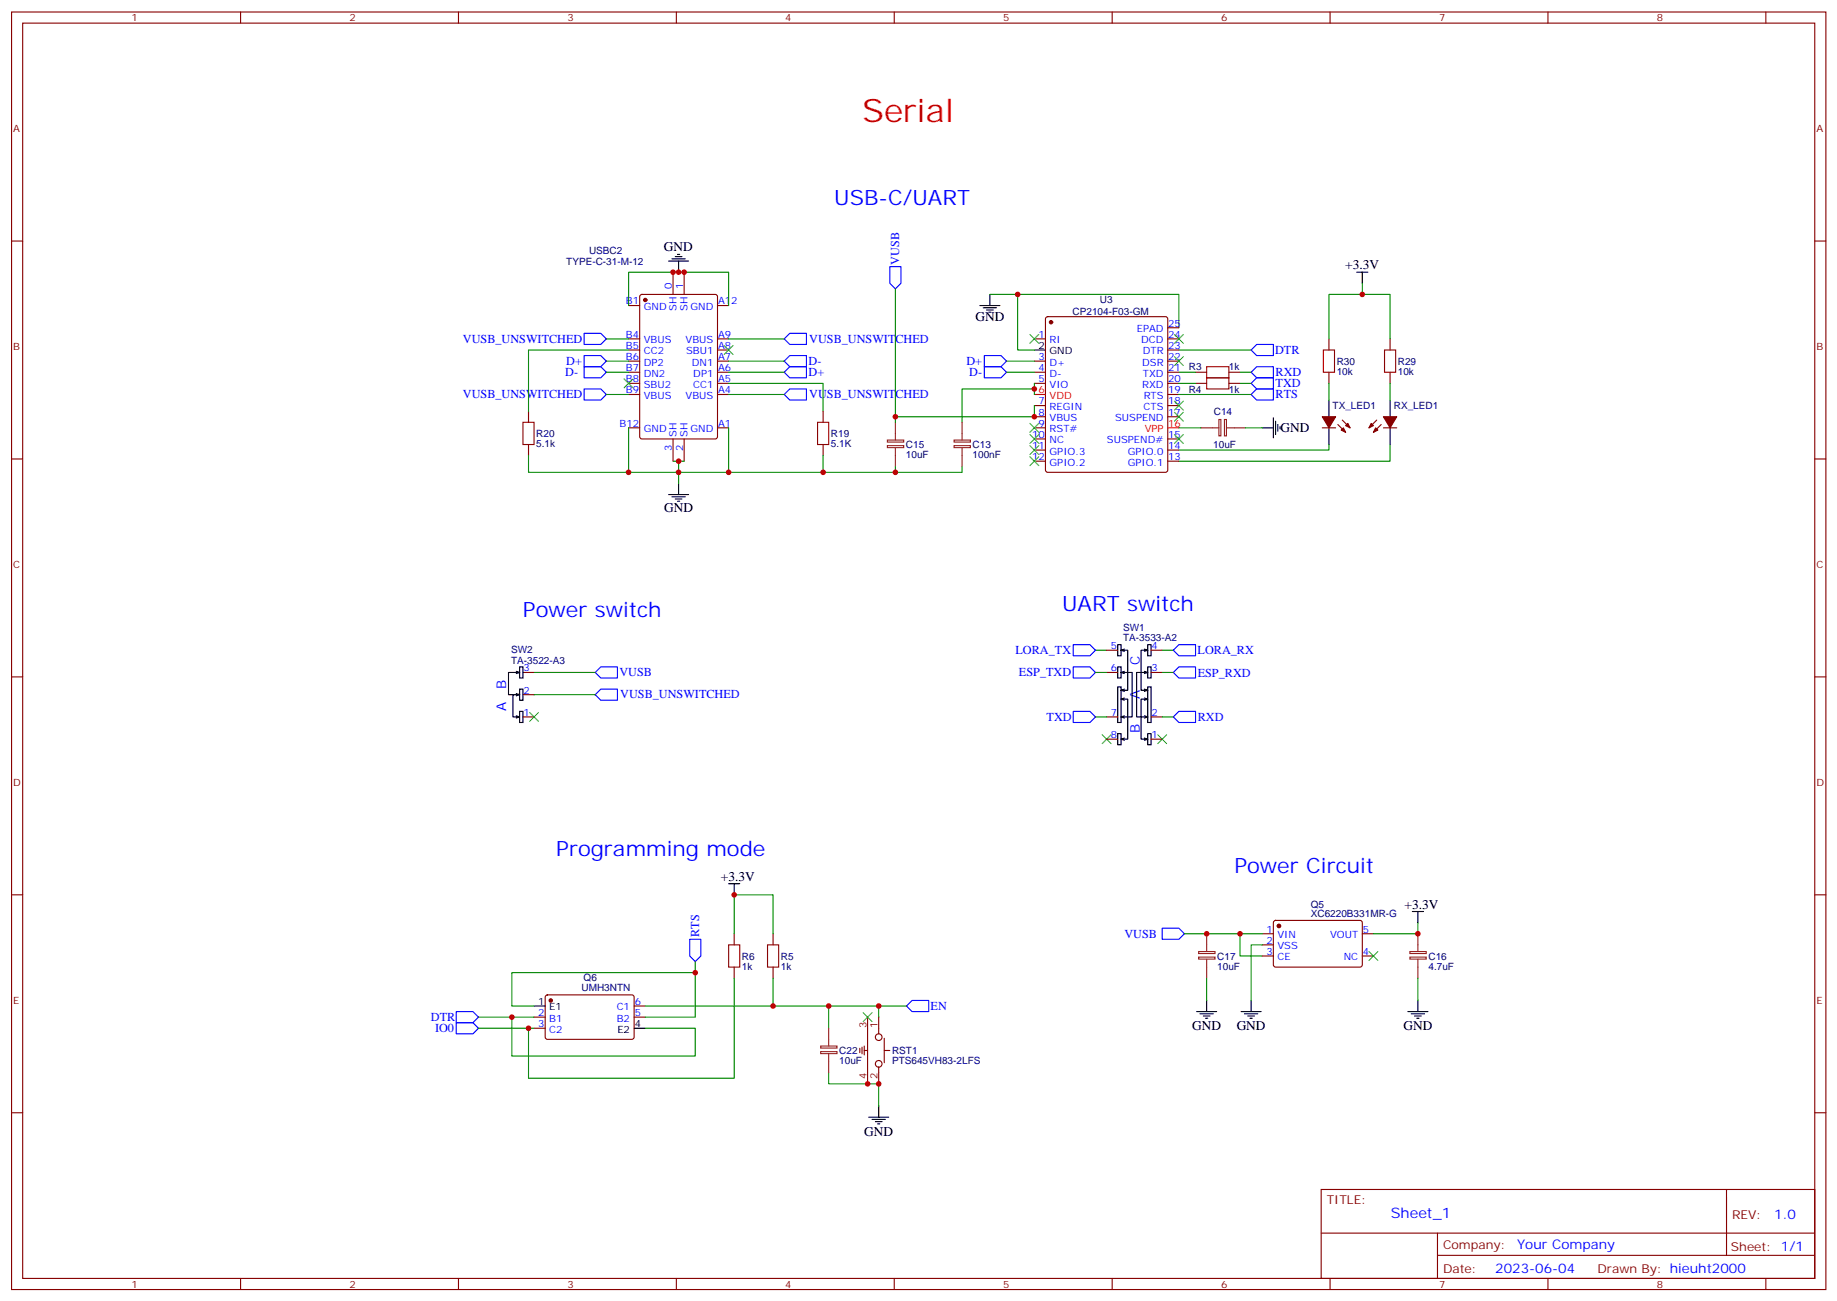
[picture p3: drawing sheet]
<svg xmlns="http://www.w3.org/2000/svg" width="583mm" height="413mm" viewBox="0 0 583 413" stroke-linecap="round" stroke-linejoin="round" font-family="sans-serif">
<g fill="none" stroke="#870000" stroke-width=".35">
<path d="M3.7 3.8h575.7v405.4h-575.7zM7.2 7.3h568.7v398.3h-568.7zM76.3 3.8v3.5M145.5 3.8v3.5M214.6 3.8v3.5M283.8 3.8v3.5M352.9 3.8v3.5M422.1 3.8v3.5M491.2 3.8v3.5M560.4 3.8v3.5M3.7 76.5h3.5M575.9 76.5h3.5"/>
<path d="M199.5 96.9h3.5M203.2 93.6l.5-.2h23.3l.6 .4 .1 44.8-.5 .6-23.5 .1-.7-.5v-44.7zM213.6 86.4v7M217.1 86.4v7M227.7 96.9h3.5M199.5 107.5h3.5M199.5 114.6h3.5M199.5 118.1h3.5M199.5 111.1h3.5M227.7 107.5h3.5M227.7 114.6h3.5M227.7 118.1h3.5"/>
<path d="M227.7 111.1h3.5M328.2 107.5h3.6M328.2 114.6h3.6M328.2 118.1h3.6M332 100.7l.5-.2h37.4l.5 .2 .2 .5v48l-.3 .5-.4 .2h-37.4l-.5-.3-.2-.4v-48zM370.6 107.5h3.5M370.6 114.6h3.5M370.6 118.1h3.5M370.6 111.1h3.5M370.6 104h3.5M379.4 118.1h3.5M390 118.1h3.5"/>
<path d="M421.7 107.5v3.6M421.7 118.1v3.5M441.1 107.5v3.6M441.1 118.1v3.5M167.7 130.5v3.5M199.5 135.7h3.5M199.5 121.6h3.5M199.5 125.2h3.5M213.6 139.3v7M217.1 139.3v7M227.7 135.7h3.5M227.7 121.6h3.5"/>
<path d="M227.7 125.2h3.5M261.2 130.5v3.5M328.2 135.7h3.6M328.2 121.6h3.6M328.2 128.7h3.6M328.2 132.2h3.6M328.2 139.3h3.6M370.6 121.6h3.5M370.6 128.7h3.5M370.6 132.2h3.5M370.6 139.3h3.5M370.6 125.2h3.5"/>
<path d="M379.4 121.6h3.5M390 121.6h3.5M419.6 135.7h4.2M424.5 134.7l2.5 2.5M425.9 133.3l2.5 2.4M436.9 133.3l-2.5 2.4M438.3 134.7l-2.5 2.5M439 135.7h4.2M3.7 145.6h3.5M167.7 141v3.6M261.2 141v3.6M328.2 142.8h3.6"/>
<path d="M328.2 146.3h3.6M370.6 142.8h3.5M370.6 146.3h3.5M575.9 145.6h3.5M3.7 214.8h3.5M165.9 213.4h3.6M351.2 213.4h3.5M351.2 206.3h3.5M365.3 213.4h3.5M365.3 206.3h3.5M575.9 214.8h3.5M165.9 227.5h3.6"/>
<path d="M165.9 220.4h3.6M351.2 234.5h3.5M351.2 227.5h3.5M365.3 234.5h3.5M365.3 227.5h3.5M3.7 283.9h3.5M233 296.3v3.5M245.3 296.3v3.5M400.5 296.3h3.6M400.5 299.8h3.6M404.3 292.2l.5-.2 27.1 .1 .4 .6-.1 13.7-.6 .4h-27.1l-.4-.7v-13.4zM432.3 296.3h3.5"/>
<path d="M575.9 283.9h3.5M173.2 315.9l.5-.2h27.1l.4 .7v12.9l-.7 .5-27.1-.1-.4-.6v-12.7zM201.2 319.2h3.6M233 306.8v3.6M245.3 306.8v3.6M400.5 303.3h3.6M432.3 303.3h3.5M169.5 322.7h3.5M169.5 326.2h3.5M201.2 322.7h3.6M272.8 332.6v1.4M273.5 332.2v2.2"/>
<path d="M274.2 331.9v2.8M274.2 333.3h1.1M275.3 322.7v21.2M278.8 322.7v5.3M278.8 338.6v5.3M280.6 333.3h1.8M280.6 329.4v7.8M3.7 353.1h3.5M575.9 353.1h3.5M419.2 377.4h156.7v28.2h-156.7zM547.9 377.4v20.9M419.3 391.2h156.4"/>
<path d="M456.2 398.3h119.5M456.2 391.2v14.2M76.3 405.6v3.6M145.5 405.6v3.6M214.6 405.6v3.6M283.8 405.6v3.6M352.9 405.6v3.6M422.1 405.6v3.6M491.2 405.6v3.6M560.4 405.6v3.6"/>
<circle cx="278.8" cy="337.5" r="1.06"/>
<circle cx="278.8" cy="329.1" r="1.06"/>
</g>
<g fill="none" stroke="#008700" stroke-width=".35">
<path d="M199.5 96.9v-10.5h31.7v10.5M284.1 91.7v40.5M314.1 93.4h8.8v17.7h5.3M322.9 93.4h51.2v10.6M432.3 89.9v3.5h-10.6v14.1M432.3 93.4h8.8v14.1M192.4 118.1h7.1M192.4 107.5h7.1M192.4 114.6h7.1M199.5 111.1h-31.8v19.4M231.2 118.1h17.6M231.2 107.5h17.6"/>
<path d="M231.2 114.6h17.6M319.4 118.1h8.8M319.4 114.6h8.8M374.1 111.1h22.9M374.1 118.1h5.3M393.5 118.1h3.5M192.4 125.2h7.1M199.5 135.7v14.2h31.7v-14.2M231.2 121.6h30v8.9M231.2 125.2h17.6M328.2 123.4h-22.9v10.6M328.2 128.7v3.5h-44.1v1.8"/>
<path d="M328.2 121.6v3.6M374.1 121.6h5.3M374.1 125.2h22.9M374.1 135.7h7M393.5 121.6h3.5M395.3 135.7h5.2M421.7 121.6v5.3M441.1 121.6v5.3M167.7 144.6v5.3h31.8M213.6 146.3h3.5M215.3 146.3v7.1M261.2 144.6v5.3h-30"/>
<path d="M284.1 148.1v1.8h-22.9M305.3 148.1v1.8h-21.2M421.7 141v1.8h-47.6M441.1 141v5.3h-67M169.5 213.4h19.4M347.6 206.3h3.6M347.6 213.4h3.6M368.8 206.3h3.5M368.8 213.4h3.5M169.5 220.4h19.4M347.6 227.5h3.6M368.8 227.5h3.5"/>
<path d="M233 296.3v-12.4h12.3v12.4M375.8 296.3h24.7M393.5 296.3v7h7M400.5 299.8h-3.5v17.6M449.9 292.7v3.6h-14.1M204.8 319.2h82.9M220.6 305.1v17.6h-15.8M220.6 308.6h-58.2v10.6h7.1M233 310.4v31.7h-65.3v-15.9M245.3 310.4v8.8M263 319.2v7M278.8 319.2v3.5"/>
<path d="M382.9 310.4v7M449.9 310.4v7M151.8 322.7h17.7M151.8 326.2h17.7M162.4 322.7v12.4h58.2v-8.9h-15.8M263 340.4v3.5h15.8v7"/>
</g>
<g fill="none" stroke="#000" stroke-width=".35">
<path d="M212.2 82.8h6.3M213.2 82.1h4.3M214.3 81.4h2.1M215 80.7h.7M215.3 82.8v3.6M310.9 96.9h6.4M312 97.6h4.2M313.1 98.4h2.1M313.8 99.1h.7M314.1 93.4v3.5M430.5 86.4h3.6M432.3 86.4v3.5"/>
<path d="M328.2 111.1h3.6M400.5 135.7h3.6M404.1 132.6v6.3M404.8 133.6v4.3M405.5 134.7v2.1M406.2 135.4v.7M421.7 126.9v5.3M421.7 135.7v5.3M441.1 126.9v5.3M441.1 135.7v5.3M212.2 156.9h6.3M213.2 157.6h4.3"/>
<path d="M214.3 158.3h2.1M215 159h.7M215.3 153.4v3.5M163.8 213l1.1 .4M164.9 218.7h1v3.5h-1zM164.9 211.6h1v3.5h-1zM164.9 213.4h-3.5v7h1.7M164.9 213.4l-1.1 .3M354.7 204.5h1v3.6h-1zM354.7 211.6h1v3.5h-1zM354.7 217.9h1v11.3h-1zM355.7 213.4h3.6v14.1h-3.6"/>
<path d="M355.7 206.3h2.2v12.7h-2.2M355.7 219l1.1 .4M355.7 213.4l1.1 .3M355.7 206.3l1.1 .4M356.8 218.7l-1.1 .3M356.8 213l-1.1 .4M356.8 206l-1.1 .3M363.1 218.7l1.1 .3M363.1 213l1.1 .4M363.1 206l1.1 .3M364.2 204.5h1.1v3.6h-1.1zM364.2 211.6h1.1v3.5h-1.1z"/>
<path d="M364.2 217.9h1.1v11.3h-1.1zM364.2 206.3h-2.1v12.7h2.1M364.2 213.4h-3.5v14.1h3.5M364.2 219l-1.1 .4M364.2 213.4l-1.1 .3M364.2 206.3l-1.1 .4M163.8 220.1l1.1 .3M163.8 227.1l1.1 .4M164.9 225.7h1v3.5h-1zM164.9 220.4h-2.1v7.1h2.1M164.9 220.4l-1.1 .4M164.9 227.5l-1.1 .3"/>
<path d="M354.7 232.8h1v3.5h-1zM355.7 221.8h2.2v12.7h-2.2M355.7 234.5l1.1 .4M355.7 227.5l1.1 .3M355.7 221.8l1.1 .4M356.8 234.2l-1.1 .3M356.8 227.1l-1.1 .4M356.8 221.5l-1.1 .3M363.1 221.5l1.1 .3M363.1 234.2l1.1 .3M363.1 227.1l1.1 .4M364.2 232.8h1.1v3.5h-1.1z"/>
<path d="M364.2 221.8h-2.1v12.7h2.1M364.2 234.5l-1.1 .4M364.2 227.5l-1.1 .3M364.2 221.8l-1.1 .4M231.2 280.4h3.5M233 280.4v3.5M448.2 289.2h3.5M449.9 289.2v3.5M169.5 319.2h3.5M382.9 317.4v3.6M397 317.4v3.6M449.9 317.4v3.6"/>
<path d="M201.2 326.2h3.6M379.7 321h6.4M380.8 321.7h4.2M381.8 322.4h2.2M382.6 323.1h.7M393.8 321h6.4M394.9 321.7h4.2M396 322.4h2.1M396.7 323.1h.7M446.8 321h6.3M447.8 321.7h4.2M448.9 322.4h2.1"/>
<path d="M449.6 323.1h.7M275.7 354.5h6.3M276.7 355.2h4.3M277.8 355.9h2.1M278.5 356.6h.7M278.8 350.9v3.6"/>
</g>
<g fill="#870000" stroke="#870000" stroke-width=".35">
<path d="M419.6 132.2h4.2l-2.1 3.5z"/>
<path d="M425.6 136.5l.7-.8 .7 1.5z"/>
<path d="M427 135l.7-.7 .7 1.4z"/>
<path d="M439 132.2h4.2l-2.1 3.5z"/>
<path d="M436.5 135.7l.7 .8-1.4 .7z"/>
<path d="M435.1 134.3l.7 .7-1.4 .7z"/>
<circle cx="174.8" cy="317.4" r=".53"/>
<circle cx="405.8" cy="293.8" r=".53"/>
<circle cx="333.5" cy="102.2" r=".53"/>
<circle cx="204.8" cy="95.2" r=".53"/>
</g>
<path d="M382.9 116.3h7.1v3.6h-7.1zM382.9 119.9h7.1v3.5h-7.1zM419.9 111.1h3.6v7h-3.6zM439.3 111.1h3.6v7h-3.6zM165.9 134h3.6v7h-3.6zM259.4 134h3.6v7h-3.6zM231.2 299.8h3.5v7h-3.5zM243.6 299.8h3.5v7h-3.5z" fill="none" stroke="#a10000" stroke-width=".35"/>
<g fill="none" stroke="#3c3" stroke-width=".35">
<path d="M229.8 109.6l2.8 2.9M232.6 109.6l-2.8 2.9M326.8 106.1l2.8 2.8M329.6 106.1l-2.8 2.8M372.7 106.1l2.8 2.8M372.7 113.2l2.8 2.8M375.5 106.1l-2.8 2.8M375.5 113.2l-2.8 2.8M198 120.2l2.9 2.8M200.9 120.2l-2.9 2.8M326.8 134.3l2.8 2.9M326.8 137.9l2.8 2.8"/>
<path d="M329.6 134.3l-2.8 2.9M329.6 137.9l-2.8 2.8M372.7 127.3l2.8 2.8M372.7 130.8l2.8 2.8M372.7 137.9l2.8 2.8M375.5 127.3l-2.8 2.8M375.5 130.8l-2.8 2.8M375.5 137.9l-2.8 2.8M326.8 141.4l2.8 2.8M326.8 144.9l2.8 2.8M329.6 141.4l-2.8 2.8M329.6 144.9l-2.8 2.8"/>
<path d="M168.1 226.1l2.8 2.8M170.9 226.1l-2.8 2.8M349.7 233.1l2.9 2.8M352.6 233.1l-2.9 2.8M367.4 233.1l2.8 2.8M370.2 233.1l-2.8 2.8M434.4 301.9l2.8 2.8M437.2 301.9l-2.8 2.8M273.9 321.3l2.8 2.8M276.7 321.3l-2.8 2.8"/>
</g>
<g fill="none" stroke="#00f" stroke-width=".35">
<path d="M282.4 84.6h3.5v5.3l-1.8 1.8-1.7-1.8zM185.3 105.8h5.3l1.8 1.7-1.8 1.8h-5.3zM185.3 112.8h5.3l1.8 1.8-1.8 1.7h-5.3zM185.3 116.3h5.3l1.8 1.8-1.8 1.8h-5.3zM248.8 118.1l1.8-1.8h5.3v3.6h-5.3zM250.6 105.8h5.3v3.5h-5.3l-1.8-1.8zM250.6 112.8h5.3v3.5h-5.3l-1.8-1.7zM312.3 112.8h5.3l1.8 1.8-1.8 1.7h-5.3zM312.3 116.3h5.3l1.8 1.8-1.8 1.8h-5.3zM397 111.1l1.8-1.8h5.3v3.5h-5.3zM397 118.1l1.8-1.8h5.3v3.6h-5.3zM185.3 123.4h5.3l1.8 1.8-1.8 1.7h-5.3z"/>
<path d="M248.8 125.2l1.8-1.8h5.3v3.5h-5.3zM397 121.6l1.8-1.7h5.3v3.5h-5.3zM397 125.2l1.8-1.8h5.3v3.5h-5.3zM188.9 213.4l1.7-1.8h5.3v3.5h-5.3zM340.6 204.5h5.3l1.7 1.8-1.7 1.8h-5.3zM340.6 211.6h5.3l1.7 1.8-1.7 1.7h-5.3zM372.3 206.3l1.8-1.8h5.3v3.6h-5.3zM372.3 213.4l1.8-1.8h5.3v3.5h-5.3zM188.9 220.4l1.7-1.7h5.3v3.5h-5.3zM340.6 225.7h5.3l1.7 1.8-1.7 1.7h-5.3zM372.3 227.5l1.8-1.8h5.3v3.5h-5.3zM218.9 298h3.5v5.3l-1.8 1.8-1.7-1.8z"/>
<path d="M368.8 294.5h5.3l1.7 1.8-1.7 1.7h-5.3zM289.4 317.4h5.3v3.6h-5.3l-1.7-1.8zM144.8 321h5.3l1.7 1.7-1.7 1.8h-5.3zM144.8 324.5h5.3l1.7 1.7-1.7 1.8h-5.3z"/>
</g>
<g fill="none" stroke="#8c2424" stroke-width=".35">
<path d="M281.6 139.6h5.2v.7h-5.2zM284.1 134v5.6M302.8 139.6h5.1v.7h-5.1zM305.3 134v5.6M381.1 135.7h5.7M386.8 133.1h.6v5.2h-.6zM388.5 133.1h.7v5.2h-.7zM389.3 135.7h6M281.6 141.4h5.2v.6h-5.2zM284.1 142.1v6M302.8 141.4h5.1v.6h-5.1zM305.3 142.1v6"/>
<path d="M382.9 296.3v5.6M449.9 296.3v5.6M380.4 303.7h5.2v.6h-5.2zM380.4 301.9h5.2v.6h-5.2zM382.9 304.4v6M447.4 303.7h5.2v.6h-5.2zM447.4 301.9h5.2v.6h-5.2zM449.9 304.4v6M260.4 333.7h5.2v.6h-5.2zM260.4 331.9h5.2v.6h-5.2zM263 326.2v5.7M263 334.4v6"/>
</g>
<path d="M328.2 125.2h3.6M370.6 135.7h3.5" fill="none" stroke="#f00" stroke-width=".35"/>
<g fill="#c00">
<circle cx="432.3" cy="93.4" r=".88"/>
<circle cx="220.6" cy="308.6" r=".88"/>
<circle cx="167.7" cy="326.2" r=".88"/>
<circle cx="162.4" cy="322.7" r=".88"/>
<circle cx="245.3" cy="319.2" r=".88"/>
<circle cx="263" cy="319.2" r=".88"/>
<circle cx="233" cy="283.9" r=".88"/>
<circle cx="275.3" cy="343.9" r=".88"/>
<circle cx="278.8" cy="319.2" r=".88"/>
<circle cx="278.8" cy="343.9" r=".88"/>
<circle cx="382.9" cy="296.3" r=".88"/>
<circle cx="393.5" cy="296.3" r=".88"/>
<circle cx="449.9" cy="296.3" r=".88"/>
<circle cx="284.1" cy="132.2" r=".88"/>
<circle cx="328.2" cy="123.4" r=".88"/>
<circle cx="322.9" cy="93.4" r=".88"/>
<circle cx="328.2" cy="132.2" r=".88"/>
<circle cx="217.1" cy="86.4" r=".88"/>
<circle cx="215.3" cy="86.4" r=".88"/>
<circle cx="213.6" cy="86.4" r=".88"/>
<circle cx="215.3" cy="146.3" r=".88"/>
<circle cx="215.3" cy="149.9" r=".88"/>
<circle cx="199.5" cy="149.9" r=".88"/>
<circle cx="231.2" cy="149.9" r=".88"/>
<circle cx="261.2" cy="149.9" r=".88"/>
<circle cx="284.1" cy="149.9" r=".88"/>
</g>
<text font-size="10.2" fill="#f00" x="273.5" y="38.7">Serial</text>
<g font-size="6.7" fill="#00f">
<text x="264.7" y="65.2">USB-C/UART</text>
<text x="165.9" y="195.7">Power switch</text>
<text x="337" y="194">UART switch</text>
<text x="176.5" y="271.6">Programming mode</text>
<text x="391.7" y="276.9">Power Circuit</text>
</g>
<text font-size="4.6" fill="#00f" x="441.3" y="386.4">Sheet_1</text>
<g font-size="4.2">
<text x="210.7" y="79.5">GND</text>
<text x="426.9" y="85.3">+3.3V</text>
<text x="309.5" y="101.9">GND</text>
<text x="406.4" y="137.2">GND</text>
<text x="210.7" y="162.6">GND</text>
<text x="228.7" y="279.7">+3.3V</text>
<text x="445.7" y="288.5">+3.3V</text>
<text x="378.3" y="327">GND</text>
<text x="392.4" y="327">GND</text>
<text x="445.3" y="327">GND</text>
<text x="274.2" y="360.5">GND</text>
</g>
<g font-size="4.2" fill="#00f">
<text x="361.7" y="210.9" transform="rotate(-90 361.7 210.9)">C</text>
<text x="160.7" y="218.7" transform="rotate(-90 160.7 218.7)">B</text>
<text x="361.7" y="221.8" transform="rotate(-90 361.7 221.8)">A</text>
<text x="160.7" y="225.7" transform="rotate(-90 160.7 225.7)">A</text>
<text x="361.7" y="232.4" transform="rotate(-90 361.7 232.4)">B</text>
<text x="563" y="386.7">1.0</text>
<text x="481.4" y="396.2">Your Company</text>
<text x="474.5" y="404">2023-06-04</text>
</g>
<g font-size="3.9" fill="#00f">
<text x="285.4" y="84" transform="rotate(-90 285.4 84)">VUSB</text>
<text x="146.9" y="108.8">VUSB_UNSWITCHED</text>
<text x="256.8" y="108.7">VUSB_UNSWITCHED</text>
<text x="404.6" y="112.3">DTR</text>
<text x="179.4" y="119.4">D-</text>
<text x="179.7" y="115.9">D+</text>
<text x="256.6" y="115.8">D-</text>
<text x="256.6" y="119.3">D+</text>
<text x="306.7" y="115.8">D+</text>
<text x="307.6" y="119.3">D-</text>
<text x="404.8" y="119.3">RXD</text>
<text x="404.8" y="122.8">TXD</text>
<text x="146.9" y="126.4">VUSB_UNSWITCHED</text>
<text x="256.8" y="126.4">VUSB_UNSWITCHED</text>
<text x="404.8" y="126.4">RTS</text>
<text x="322.2" y="207.6">LORA_TX</text>
<text x="380" y="207.6">LORA_RX</text>
<text x="196.6" y="214.6">VUSB</text>
<text x="323.3" y="214.6">ESP_TXD</text>
<text x="380.1" y="214.7">ESP_RXD</text>
<text x="196.8" y="221.6">VUSB_UNSWITCHED</text>
<text x="332.1" y="228.9">TXD</text>
<text x="380.1" y="228.7">RXD</text>
<text x="221.8" y="297.3" transform="rotate(-90 221.8 297.3)">RTS</text>
<text x="356.8" y="297.6">VUSB</text>
<text x="136.7" y="324">DTR</text>
<text x="295.3" y="320.5">EN</text>
<text x="138.1" y="327.5">IO0</text>
</g>
<g font-size="3.9" fill="#800">
<text x="421" y="382">TITLE:</text>
<text x="549.6" y="386.7">REV:</text>
<text x="457.9" y="396.2">Company:</text>
<text x="549.3" y="396.8">Sheet: 1/1</text>
<text x="457.9" y="403.9">Date:</text>
<text x="506.9" y="403.9">Drawn By: hieuht2000</text>
</g>
<g font-size="3.2" fill="#800">
<text x="41.8" y="6.8">1</text>
<text x="110.9" y="6.8">2</text>
<text x="180.1" y="6.8">3</text>
<text x="249.2" y="6.8">4</text>
<text x="318.3" y="6.8">5</text>
<text x="387.5" y="6.8">6</text>
<text x="456.6" y="6.8">7</text>
<text x="525.8" y="6.8">8</text>
<text x="4.2" y="41.9">A</text>
<text x="576.4" y="41.9">A</text>
<text x="4.2" y="111.1">B</text>
<text x="576.4" y="111.1">B</text>
<text x="4.2" y="180.2">C</text>
<text x="576.4" y="180.2">C</text>
<text x="4.2" y="249.3">D</text>
<text x="576.4" y="249.3">D</text>
<text x="4.2" y="318.5">E</text>
<text x="576.4" y="318.5">E</text>
<text x="275" y="326.2" transform="rotate(-90 275 326.2)">3</text>
<text x="278.5" y="326.2" transform="rotate(-90 278.5 326.2)">1</text>
<text x="275" y="342.4" transform="rotate(-90 275 342.4)">4</text>
<text x="278.5" y="342.4" transform="rotate(-90 278.5 342.4)">2</text>
<text x="41.8" y="408.6">1</text>
<text x="110.9" y="408.6">2</text>
<text x="180.1" y="408.6">3</text>
<text x="249.2" y="408.6">4</text>
<text x="318.3" y="408.6">5</text>
<text x="387.5" y="408.6">6</text>
<text x="456.6" y="408.6">7</text>
<text x="525.8" y="408.6">8</text>
</g>
<g font-size="3.2" fill="#000080">
<text x="179.7" y="84">TYPE-C-31-M-12</text>
<text x="186.9" y="80.5">USBC2</text>
<text x="340.4" y="99.8">CP2104-F03-GM</text>
<text x="349" y="96.1">U3</text>
<text x="377.3" y="117.5">R3</text>
<text x="389.9" y="117.5">1k</text>
<text x="424.2" y="118.9">10k</text>
<text x="424.2" y="115.7">R30</text>
<text x="443.6" y="118.9">10k</text>
<text x="443.6" y="115.7">R29</text>
<text x="377.2" y="124.5">R4</text>
<text x="389.9" y="124.5">1k</text>
<text x="385.2" y="131.6">C14</text>
<text x="422.9" y="129.8">TX_LED1</text>
<text x="442.3" y="129.8">RX_LED1</text>
<text x="170.2" y="141.8">5.1k</text>
<text x="170.2" y="138.7">R20</text>
<text x="263.7" y="141.8">5.1K</text>
<text x="263.7" y="138.7">R19</text>
<text x="287.5" y="142.2">C15</text>
<text x="308.6" y="142.2">C13</text>
<text x="385" y="142.2">10uF</text>
<text x="287.5" y="145.4">10uF</text>
<text x="308.6" y="145.4">100nF</text>
<text x="356.4" y="203.5">TA-3533-A2</text>
<text x="356.4" y="200.4">SW1</text>
<text x="162.2" y="207.3">SW2</text>
<text x="162.2" y="210.5">TA-3522-A3</text>
<text x="416" y="291">XC6220B331MR-G</text>
<text x="416" y="288">Q5</text>
<text x="235.4" y="304.5">R6</text>
<text x="247.8" y="304.5">R5</text>
<text x="386.3" y="304.5">C17</text>
<text x="453.3" y="304.5">C16</text>
<text x="185.2" y="311.4">Q6</text>
<text x="235.4" y="307.7">1k</text>
<text x="247.8" y="307.7">1k</text>
<text x="386.3" y="307.7">10uF</text>
<text x="453.3" y="307.6">4.7uF</text>
<text x="184.5" y="314.5">UMH3NTN</text>
<text x="266.3" y="334.5">C22</text>
<text x="283.1" y="334.5">RST1</text>
<text x="266.3" y="337.6">10uF</text>
<text x="283.1" y="337.6">PTS645VH83-2LFS</text>
</g>
<g font-size="3.2" fill="#00f">
<text x="213.2" y="91.7" transform="rotate(-90 213.2 91.7)">0</text>
<text x="216.7" y="91.7" transform="rotate(-90 216.7 91.7)">1</text>
<text x="198.6" y="96.6">B1</text>
<text x="204.3" y="98.4">GND</text>
<text x="214.6" y="98.7" transform="rotate(-90 214.6 98.7)">SH</text>
<text x="218.2" y="98.7" transform="rotate(-90 218.2 98.7)">SH</text>
<text x="219.1" y="98.4">GND</text>
<text x="227.9" y="96.6">A12</text>
<text x="198.6" y="107.2">B4</text>
<text x="227.9" y="107.2">A9</text>
<text x="329.6" y="107.2">1</text>
<text x="360.7" y="105.4">EPAD</text>
<text x="370.7" y="107.2">24</text>
<text x="370.7" y="103.6">25</text>
<text x="198.6" y="110.7">B5</text>
<text x="204.3" y="108.9">VBUS</text>
<text x="204.3" y="112.5">CC2</text>
<text x="217.5" y="108.9">VBUS</text>
<text x="217.7" y="112.5">SBU1</text>
<text x="227.9" y="110.7">A8</text>
<text x="333.1" y="108.9">RI</text>
<text x="362.1" y="108.9">DCD</text>
<text x="362.6" y="112.5">DTR</text>
<text x="370.7" y="110.7">23</text>
<text x="198.6" y="114.2">B6</text>
<text x="198.6" y="117.8">B7</text>
<text x="204.3" y="116">DP2</text>
<text x="204.3" y="119.5">DN2</text>
<text x="219.5" y="116">DN1</text>
<text x="220" y="119.5">DP1</text>
<text x="227.9" y="117.8">A6</text>
<text x="227.9" y="114.2">A7</text>
<text x="329.6" y="114.2">3</text>
<text x="329.6" y="117.8">4</text>
<text x="333.1" y="116">D+</text>
<text x="333.1" y="119.5">D-</text>
<text x="362.4" y="116">DSR</text>
<text x="362.7" y="119.5">TXD</text>
<text x="370.7" y="117.8">21</text>
<text x="370.7" y="114.2">22</text>
<text x="198.6" y="121.3">B8</text>
<text x="198.6" y="124.8">B9</text>
<text x="204.3" y="123">SBU2</text>
<text x="219.9" y="123">CC1</text>
<text x="227.9" y="124.8">A4</text>
<text x="227.9" y="121.3">A5</text>
<text x="329.6" y="121.3">5</text>
<text x="333.1" y="123">VIO</text>
<text x="362.4" y="123">RXD</text>
<text x="370.7" y="124.8">19</text>
<text x="370.7" y="121.3">20</text>
<text x="204.3" y="126.6">VBUS</text>
<text x="217.5" y="126.6">VBUS</text>
<text x="329.6" y="128.3">7</text>
<text x="329.6" y="131.9">8</text>
<text x="333.1" y="130.1">REGIN</text>
<text x="362.9" y="130.1">CTS</text>
<text x="362.9" y="126.6">RTS</text>
<text x="370.7" y="131.9">17</text>
<text x="370.7" y="128.3">18</text>
<text x="196.6" y="135.4">B12</text>
<text x="204.3" y="137.2">GND</text>
<text x="219.1" y="137.2">GND</text>
<text x="227.9" y="135.4">A1</text>
<text x="329.6" y="135.4">9</text>
<text x="333.1" y="133.6">VBUS</text>
<text x="333.1" y="137.2">RST#</text>
<text x="353.9" y="133.6">SUSPEND</text>
<text x="213.2" y="143.1" transform="rotate(-90 213.2 143.1)">3</text>
<text x="214.6" y="138.6" transform="rotate(-90 214.6 138.6)">SH</text>
<text x="216.7" y="143.1" transform="rotate(-90 216.7 143.1)">2</text>
<text x="218.2" y="138.6" transform="rotate(-90 218.2 138.6)">SH</text>
<text x="327.5" y="138.9">10</text>
<text x="327.5" y="142.5">11</text>
<text x="333.1" y="140.7">NC</text>
<text x="351.3" y="140.7">SUSPEND#</text>
<text x="370.7" y="142.5">14</text>
<text x="370.7" y="138.9">15</text>
<text x="327.5" y="146">12</text>
<text x="333.1" y="144.2">GPIO.3</text>
<text x="333.1" y="147.7">GPIO.2</text>
<text x="357.9" y="147.7">GPIO.1</text>
<text x="357.9" y="144.2">GPIO.0</text>
<text x="370.7" y="146">13</text>
<text x="352.5" y="206">5</text>
<text x="365.4" y="206">4</text>
<text x="166.1" y="213">3</text>
<text x="352.5" y="213">6</text>
<text x="365.4" y="213">3</text>
<text x="166.1" y="220.1">2</text>
<text x="166.1" y="227.1">1</text>
<text x="352.5" y="227.1">7</text>
<text x="365.4" y="227.1">2</text>
<text x="352.5" y="234.2">8</text>
<text x="365.4" y="234.2">1</text>
<text x="401.9" y="295.9">1</text>
<text x="401.9" y="299.4">2</text>
<text x="405.4" y="297.7">VIN</text>
<text x="422" y="297.7">VOUT</text>
<text x="432.5" y="295.9">5</text>
<text x="401.9" y="303">3</text>
<text x="405.4" y="301.2">VSS</text>
<text x="405.4" y="304.7">CE</text>
<text x="426.4" y="304.7">NC</text>
<text x="432.5" y="303">4</text>
<text x="170.8" y="322.4">2</text>
<text x="195.7" y="320.6">C1</text>
<text x="201.4" y="322.4">5</text>
<text x="201.4" y="318.8">6</text>
<text x="170.8" y="325.9">3</text>
<text x="174.3" y="324.1">B1</text>
<text x="174.3" y="327.7">C2</text>
<text x="195.7" y="324.1">B2</text>
</g>
<g font-size="3.2">
<text x="329.6" y="110.7">2</text>
<text x="333.1" y="112.5">GND</text>
<text x="170.8" y="318.8">1</text>
<text x="174.3" y="320.6">E1</text>
<text x="195.9" y="327.7">E2</text>
<text x="201.4" y="325.9">4</text>
</g>
<g font-size="3.2" fill="#f00">
<text x="329.6" y="124.8">6</text>
<text x="333.1" y="126.6">VDD</text>
<text x="363.3" y="137.2">VPP</text>
<text x="370.7" y="135.4">16</text>
</g>
</svg>
